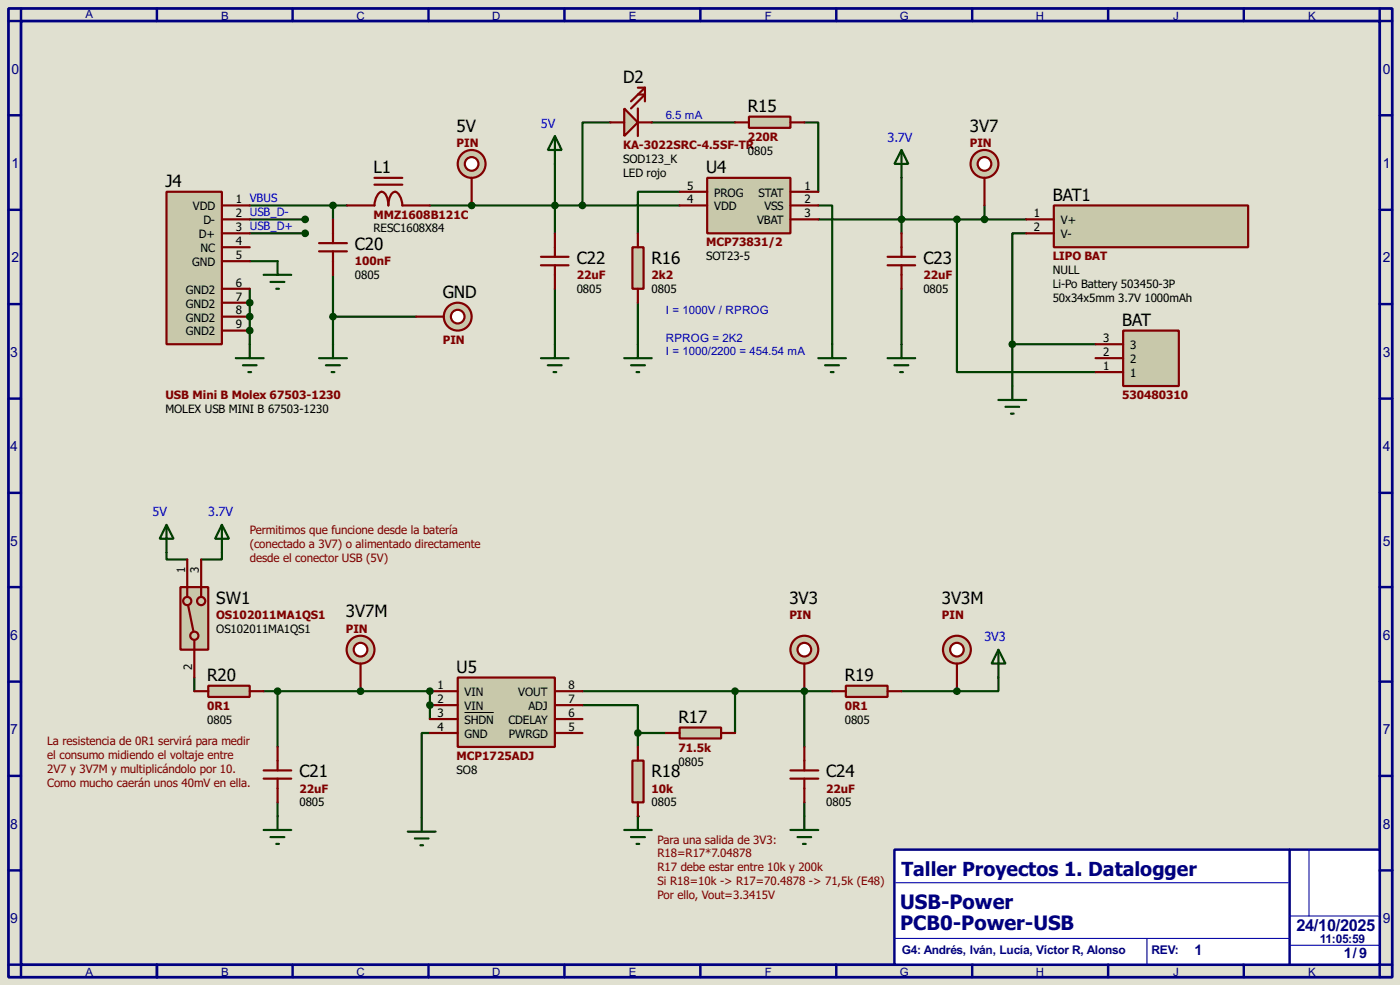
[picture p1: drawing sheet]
<svg xmlns="http://www.w3.org/2000/svg" width="256mm" height="180mm" viewBox="0 0 256 180" stroke-linecap="round" stroke-linejoin="round" font-family="sans-serif">
<path d="M0 0h256.5v180.3h-256.5z" fill="#e0e0d0"/>
<path d="M1.6 1.6h253.5v177.3h-253.5zM3.9 3.9h248.9v172.7h-248.9z" fill="none" stroke="#000080" stroke-width=".5"/>
<path d="M3.9 1.6v2.3h-2.3M28.8 1.6v2.3" fill="none" stroke="#000080" stroke-width=".45"/>
<path d="M163.9 155.5h88.9v21.1h-88.9z" fill="#fff" stroke="#000080" stroke-width=".45"/>
<g fill="none" stroke="#000080" stroke-width=".45">
<path d="M53.6 1.6v2.3M78.5 1.6v2.3M103.4 1.6v2.3M128.3 1.6v2.3M153.2 1.6v2.3M178.1 1.6v2.3M203 1.6v2.3M227.9 1.6v2.3M252.8 1.6v2.3h2.3M1.6 21.1h2.3M1.6 38.4h2.3M252.8 21.1h2.3"/>
<path d="M252.8 38.4h2.3M1.6 55.7h2.3M252.8 55.7h2.3M1.6 73h2.3M252.8 73h2.3M1.6 90.2h2.3M252.8 90.2h2.3M1.6 107.5h2.3M252.8 107.5h2.3M1.6 124.8h2.3M252.8 124.8h2.3M1.6 142h2.3"/>
<path d="M1.6 159.3h2.3M236.3 155.5v21.1M252.8 142h2.3M252.8 159.3h2.3M1.6 176.6h2.3v2.3M28.8 176.6v2.3M53.6 176.6v2.3M78.5 176.6v2.3M103.4 176.6v2.3M128.3 176.6v2.3M153.2 176.6v2.3M178.1 176.6v2.3"/>
<path d="M203 176.6v2.3M227.9 176.6v2.3M255.1 176.6h-2.3v2.3"/>
</g>
<path d="M239.8 155.5v12.2M163.9 171.8h72.4M164.1 161.6h71.9M210.1 171.8v4.8M236.3 167.7h16.2M236.3 173h16.5" fill="none" stroke="#0000c0" stroke-width=".2"/>
<path d="M45.8 37.6h17.8M61 37.6v2.6M78.8 37.6h7.6M45.8 47.8h5.1M61 50.3v12.7M61 58h15.3" fill="none" stroke="#004000" stroke-width=".4"/>
<circle cx="86.4" cy="37.6" r=".2" fill="#004000"/>
<g fill="none" stroke="#004000" stroke-width=".4">
<path d="M86.4 37.6h38.1M101.7 30v7.6M111.8 22.4h-5.1v15.2M119.4 22.4h15.3M147.4 22.4h2.5v12.7M149.9 37.6h2.6v25.4M165.2 32.6v7.6M180.4 37.6v2.6M149.9 40.2h38.1M175.3 40.2v27.9h25.4M188 42.7h-2.5v20.3M185.5 63v7.7"/>
<path d="M185.5 63h15.2M30.5 101.1v1.3h3.8M40.7 101.1v1.3h-3.8"/>
</g>
<circle cx="78.8" cy="126.5" r=".2" fill="#004000"/>
<path d="M78.8 126.5v2.6" fill="none" stroke="#004000" stroke-width=".4"/>
<circle cx="78.8" cy="129.1" r=".2" fill="#004000"/>
<path d="M78.8 129.1v2.5" fill="none" stroke="#004000" stroke-width=".4"/>
<circle cx="147.4" cy="126.5" r=".2" fill="#004000"/>
<path d="M35.6 124v2.5M106.7 126.5h45.8M134.7 126.5v7.7M165.2 126.5h10.1" fill="none" stroke="#004000" stroke-width=".4"/>
<circle cx="175.3" cy="126.5" r=".2" fill="#004000"/>
<path d="M182.9 124v2.5h-7.6" fill="none" stroke="#004000" stroke-width=".4"/>
<circle cx="116.9" cy="149.4" r=".2" fill="#004000"/>
<path d="M45.8 40.2h10.1M45.8 42.7h10.1M45.8 52.9v2.5M165.2 40.2v2.5M165.2 52.9v10.1M78.8 134.2h-1.5v15.5M147.4 126.5v10.2M50.9 146.9v2.5M147.4 146.9v2.5" fill="none" stroke="#004000" stroke-width=".4"/>
<circle cx="45.8" cy="55.4" r=".2" fill="#004000"/>
<path d="M45.8 55.4v2.6" fill="none" stroke="#004000" stroke-width=".4"/>
<circle cx="45.8" cy="58" r=".2" fill="#004000"/>
<path d="M45.8 60.5v2.5" fill="none" stroke="#004000" stroke-width=".4"/>
<circle cx="45.8" cy="60.5" r=".2" fill="#004000"/>
<path d="M45.8 58v2.5M66.1 126.5h12.7M106.7 129.1h10.2v5.1M116.9 134.2v2.5M116.9 134.2h5.1" fill="none" stroke="#004000" stroke-width=".4"/>
<circle cx="66.1" cy="126.5" r=".2" fill="#004000"/>
<path d="M101.7 37.6v5.1M124.5 35.1h-7.6v7.6M101.7 52.9v10.1M116.9 55.4v7.6M48.3 126.5h17.8M50.9 126.5v10.2" fill="none" stroke="#004000" stroke-width=".4"/>
<path d="M30.5 35.1h10.2v27.9h-10.2z" fill="#c8c8aa" stroke="#800000" stroke-width=".4"/>
<g fill="none" stroke="#800000" stroke-width=".4">
<path d="M40.7 37.6h5.1M63.6 37.6h5a2.58 2.58 0 0 1 1.3-2.5 2.27 2.27 0 0 1 1.3 2.5 2.27 2.27 0 0 1 1.2-2.5 2.58 2.58 0 0 1 1.3 2.5h5.1M68.6 33.8h5.1M68.6 32.6h5.1M40.7 40.2h5.1M40.7 42.7h5.1M40.7 45.3h5.1M40.7 47.8h5.1M40.7 52.9h5.1M40.7 55.4h5.1M40.7 58h5.1M58.5 46h5.1"/>
<path d="M58.5 44.5h5.1M61 40.2v4.3M61 46v4.3M40.7 60.5h5.1"/>
</g>
<circle cx="61" cy="37.6" r=".5" fill="#004000" stroke="#004000" stroke-width=".4"/>
<circle cx="83.8" cy="58" r="2.55" fill="#c8c8aa" stroke="#800000" stroke-width=".4"/>
<circle cx="83.8" cy="58" r="1.25" fill="#feffff" stroke="#800000" stroke-width=".4"/>
<path d="M76.3 58h5" fill="none" stroke="#800000" stroke-width=".4"/>
<path d="M48.3 50.3h5.1M49.6 51.6h2.5M50.6 52.9h.5M50.9 47.8v2.5M43.2 65.6h5.1M44.5 66.9h2.5M45.5 68.1h.5M45.8 63v2.6M58.5 65.6h5.1M59.7 66.9h2.6M60.8 68.1h.5M61 63v2.6" fill="none" stroke="#004000" stroke-width=".4"/>
<circle cx="61" cy="58" r=".5" fill="#004000" stroke="#004000" stroke-width=".4"/>
<circle cx="86.4" cy="30" r="2.55" fill="#c8c8aa" stroke="#800000" stroke-width=".4"/>
<circle cx="86.4" cy="30" r="1.25" fill="#feffff" stroke="#800000" stroke-width=".4"/>
<path d="M86.4 32.6v5" fill="none" stroke="#800000" stroke-width=".4"/>
<path d="M101.7 24.9l1.2 2.6h-2.5zM101.7 24.9v5.1M99.1 65.6h5.1M100.4 66.9h2.5M101.4 68.1h.5M101.7 63v2.6" fill="none" stroke="#004000" stroke-width=".4"/>
<g fill="#004000" stroke="#004000" stroke-width=".4">
<circle cx="86.4" cy="37.6" r=".5"/>
<circle cx="101.6" cy="37.6" r=".5"/>
</g>
<path d="M129.6 32.6h15.2v10.1h-15.2z" fill="#c8c8aa" stroke="#800000" stroke-width=".4"/>
<path d="M124.5 35.1h5.1M124.5 37.6h5.1M144.8 35.1h5.1M144.8 37.6h5.1M144.8 40.2h5.1" fill="none" stroke="#800000" stroke-width=".4"/>
<path d="M114.4 19.9l2.5 2.5-2.5 2.5z" fill="#c8c8aa" stroke="#800000" stroke-width=".4"/>
<path d="M116.9 19.9v5M116.9 17.3h1.3l-2.6 2.6M116.9 16.1h1.3M118.2 16.1l-2.6 2.5M118.2 16.1v2.5M111.8 22.4h2.6M116.9 22.4h2.5" fill="none" stroke="#800000" stroke-width=".4"/>
<circle cx="106.7" cy="37.6" r=".5" fill="#004000" stroke="#004000" stroke-width=".4"/>
<path d="M137.2 21.4h7.6v2h-7.6z" fill="#c8c8aa" stroke="#800000" stroke-width=".4"/>
<path d="M134.7 22.4h2.5M144.8 22.4h2.6" fill="none" stroke="#800000" stroke-width=".4"/>
<g fill="none" stroke="#004000" stroke-width=".4">
<path d="M165.2 27.5l1.2 2.5h-2.5zM165.2 27.5v5.1M114.4 65.6h5M115.6 66.9h2.6M116.6 68.1h.5M116.9 63v2.6M149.9 65.6h5.1M151.2 66.9h2.5M152.2 68.1h.5M152.5 63v2.6M162.6 65.6h5.1M163.9 66.9h2.5"/>
<path d="M164.9 68.1h.5M165.2 63v2.6"/>
</g>
<circle cx="165.1" cy="40.2" r=".5" fill="#004000" stroke="#004000" stroke-width=".4"/>
<path d="M193.1 37.6h35.6v7.7h-35.6z" fill="#c8c8aa" stroke="#800000" stroke-width=".4"/>
<path d="M188 40.2h5.1M188 42.7h5.1" fill="none" stroke="#800000" stroke-width=".4"/>
<circle cx="180.3" cy="30" r="2.55" fill="#c8c8aa" stroke="#800000" stroke-width=".4"/>
<circle cx="180.3" cy="30" r="1.25" fill="#feffff" stroke="#800000" stroke-width=".4"/>
<path d="M180.4 32.6v5" fill="none" stroke="#800000" stroke-width=".4"/>
<path d="M205.8 60.5h10.2v10.2h-10.2z" fill-rule="evenodd" fill="#c8c8aa" stroke="#800000" stroke-width=".4"/>
<path d="M200.7 68.1h5.1M200.7 65.6h5.1M200.7 63h5.1" fill="none" stroke="#800000" stroke-width=".4"/>
<g fill="#004000" stroke="#004000" stroke-width=".4">
<circle cx="175.3" cy="40.2" r=".5"/>
<circle cx="185.4" cy="63" r=".5"/>
<circle cx="180.3" cy="40.2" r=".5"/>
</g>
<path d="M182.9 73.2h5.1M184.2 74.5h2.5M185.2 75.7h.5M185.5 70.7v2.5M30.5 96.1l1.3 2.5h-2.5zM30.5 96.1v5M40.7 96.1l1.3 2.5h-2.6zM40.7 96.1v5" fill="none" stroke="#004000" stroke-width=".4"/>
<path d="M33.1 107.5h5.1v11.4h-5.1z" fill="#c8c8aa" stroke="#800000" stroke-width=".4"/>
<path d="M34.3 107.5v2.5l1.3 6.4v2.5M36.9 107.5v2.5" fill="none" stroke="#800000" stroke-width=".4"/>
<g fill="#c8c8aa" stroke="#800000" stroke-width=".4">
<circle cx="35.6" cy="116.4" r=".75"/>
<circle cx="34.3" cy="110" r=".75"/>
<circle cx="36.8" cy="110" r=".75"/>
</g>
<path d="M34.3 102.4v5.1M35.6 118.9v5.1M36.9 102.4v5.1" fill="none" stroke="#800000" stroke-width=".4"/>
<circle cx="66" cy="118.9" r="2.55" fill="#c8c8aa" stroke="#800000" stroke-width=".4"/>
<circle cx="66" cy="118.9" r="1.25" fill="#feffff" stroke="#800000" stroke-width=".4"/>
<path d="M66.1 121.5v5" fill="none" stroke="#800000" stroke-width=".4"/>
<path d="M83.9 124h17.8v12.7h-17.8z" fill="#c8c8aa" stroke="#800000" stroke-width=".4"/>
<path d="M78.8 126.5h5.1M78.8 129.1h5.1M78.8 131.6h5.1M78.8 134.2h5.1M101.7 126.5h5M101.7 129.1h5M101.7 131.6h5M101.7 134.2h5" fill="none" stroke="#800000" stroke-width=".4"/>
<path d="M85.1 130.4h5.4" fill="none" stroke="#000" stroke-width=".18"/>
<g fill="#004000" stroke="#004000" stroke-width=".4">
<circle cx="78.7" cy="126.5" r=".5"/>
<circle cx="78.7" cy="129.1" r=".5"/>
</g>
<path d="M124.5 133.2h7.6v2h-7.6z" fill="#c8c8aa" stroke="#800000" stroke-width=".4"/>
<path d="M122 134.2h2.5M132.1 134.2h2.6" fill="none" stroke="#800000" stroke-width=".4"/>
<circle cx="147.3" cy="118.9" r="2.55" fill="#c8c8aa" stroke="#800000" stroke-width=".4"/>
<circle cx="147.3" cy="118.9" r="1.25" fill="#feffff" stroke="#800000" stroke-width=".4"/>
<path d="M147.4 121.5v5" fill="none" stroke="#800000" stroke-width=".4"/>
<g fill="#004000" stroke="#004000" stroke-width=".4">
<circle cx="147.3" cy="126.5" r=".5"/>
<circle cx="134.6" cy="126.5" r=".5"/>
</g>
<path d="M38.2 125.5h7.6v2.1h-7.6z" fill="#c8c8aa" stroke="#800000" stroke-width=".4"/>
<path d="M35.6 126.5h2.6M45.8 126.5h2.5" fill="none" stroke="#800000" stroke-width=".4"/>
<path d="M155 125.5h7.6v2.1h-7.6z" fill="#c8c8aa" stroke="#800000" stroke-width=".4"/>
<path d="M152.5 126.5h2.5M162.6 126.5h2.6" fill="none" stroke="#800000" stroke-width=".4"/>
<circle cx="175.3" cy="118.9" r="2.55" fill="#c8c8aa" stroke="#800000" stroke-width=".4"/>
<circle cx="175.3" cy="118.9" r="1.25" fill="#feffff" stroke="#800000" stroke-width=".4"/>
<path d="M175.3 121.5v5" fill="none" stroke="#800000" stroke-width=".4"/>
<path d="M182.9 118.9l1.3 2.6h-2.5zM182.9 118.9v5.1M114.4 151.9h5M115.6 153.2h2.6M116.6 154.5h.5M116.9 149.4v2.5" fill="none" stroke="#004000" stroke-width=".4"/>
<circle cx="175.3" cy="126.5" r=".5" fill="#004000" stroke="#004000" stroke-width=".4"/>
<path d="M115.9 139.2h2v7.7h-2z" fill="#c8c8aa" stroke="#800000" stroke-width=".4"/>
<g fill="none" stroke="#800000" stroke-width=".4">
<path d="M99.1 48.6h5.1M99.1 47h5.1M101.7 42.7v4.3M101.7 48.6v4.3M162.6 48.6h5.1M162.6 47h5.1M165.2 42.7v4.3M165.2 48.6v4.3M50.9 136.7v4.3M116.9 136.7v2.5M147.4 136.7v4.3M48.3 142.5h5.1"/>
<path d="M48.3 141h5.1M50.9 142.5v4.4M116.9 146.9v2.5M144.8 142.5h5.1M144.8 141h5.1M147.4 142.5v4.4"/>
</g>
<path d="M48.3 151.9h5.1M49.6 153.2h2.5M50.6 154.5h.5M50.9 149.4v2.5M74.7 152.2h5.1M76 153.5h2.5M77 154.7h.5M77.3 149.7v2.5M144.8 151.9h5.1M146.1 153.2h2.5M147.1 154.5h.5M147.4 149.4v2.5" fill="none" stroke="#004000" stroke-width=".4"/>
<g fill="#004000" stroke="#004000" stroke-width=".4">
<circle cx="55.9" cy="40.2" r=".5"/>
<circle cx="55.9" cy="42.7" r=".5"/>
<circle cx="45.7" cy="55.4" r=".5"/>
<circle cx="45.7" cy="58" r=".5"/>
<circle cx="45.7" cy="60.5" r=".5"/>
<circle cx="116.8" cy="134.2" r=".5"/>
<circle cx="66" cy="126.5" r=".5"/>
<circle cx="50.8" cy="126.5" r=".5"/>
</g>
<path d="M115.9 45.3h2v7.6h-2z" fill="#c8c8aa" stroke="#800000" stroke-width=".4"/>
<path d="M116.9 42.7v2.6M116.9 52.9v2.5" fill="none" stroke="#800000" stroke-width=".4"/>
<g font-size="4.4" fill="#000080">
<text x="164.9" y="166.5">USB-Power</text>
<text x="164.9" y="170.3">PCB0-Power-USB</text>
</g>
<text font-size="4.3" fill="#000080" x="165.2" y="160.3">Taller Proyectos 1. Datalogger</text>
<g font-size="3.8">
<text x="114.2" y="15.2">D2</text>
<text x="137" y="20.6">R15</text>
<text x="83.7" y="24.1">5V</text>
<text x="177.7" y="24.1">3V7</text>
<text x="30.3" y="34.3">J4</text>
<text x="68.4" y="31.8">L1</text>
<text x="129.4" y="31.8">U4</text>
<text x="192.9" y="36.8">BAT1</text>
<text x="65" y="45.7">C20</text>
<text x="105.7" y="48.3">C22</text>
<text x="119.4" y="48.3">R16</text>
<text x="169.2" y="48.3">C23</text>
<text x="81.1" y="54.6">GND</text>
<text x="205.6" y="59.7">BAT</text>
<text x="39.6" y="110.5">SW1</text>
<text x="63.4" y="113">3V7M</text>
<text x="144.6" y="110.5">3V3</text>
<text x="172.6" y="110.5">3V3M</text>
<text x="38" y="124.7">R20</text>
<text x="83.7" y="123.2">U5</text>
<text x="154.8" y="124.7">R19</text>
<text x="124.3" y="132.3">R17</text>
<text x="54.9" y="142.2">C21</text>
<text x="119.4" y="142.2">R18</text>
<text x="151.4" y="142.2">C24</text>
</g>
<text font-size="3.4" fill="#000080" x="237.5" y="170.3">24/10/2025</text>
<g font-size="3" fill="#000080">
<text x="218.8" y="174.8">1</text>
<text x="246.2" y="175.3">1/9</text>
</g>
<g font-size="2.9" fill="#000080">
<text x="2.1" y="13.5">0</text>
<text x="253.4" y="13.5">0</text>
<text x="2.1" y="30.7">1</text>
<text x="253.4" y="30.7">1</text>
<text x="2.1" y="48">2</text>
<text x="253.4" y="48">2</text>
<text x="1.9" y="65.3">3</text>
<text x="253.4" y="65.3">3</text>
<text x="1.9" y="82.5">4</text>
<text x="253.4" y="82.5">4</text>
<text x="1.9" y="99.9">5</text>
<text x="253.4" y="99.9">5</text>
<text x="1.9" y="117.1">6</text>
<text x="253.4" y="117.1">6</text>
<text x="1.9" y="134.4">7</text>
<text x="253.4" y="134.4">7</text>
<text x="1.9" y="151.7">8</text>
<text x="253.4" y="151.7">8</text>
<text x="1.9" y="168.9">9</text>
<text x="253.4" y="168.9">9</text>
</g>
<g font-size="2.8" fill="#00f">
<text x="99.1" y="23.4">5V</text>
<text x="162.6" y="25.9">3.7V</text>
<text x="28" y="94.5">5V</text>
<text x="38.2" y="94.5">3.7V</text>
<text x="180.4" y="117.4">3V3</text>
</g>
<g font-size="2.6" fill="#800000">
<text x="83.7" y="26.9">PIN</text>
<text x="114.2" y="27.3">KA-3022SRC-4.5SF-TR</text>
<text x="137" y="25.8">220R</text>
<text x="177.7" y="26.9">PIN</text>
<text x="68.4" y="40">MMZ1608B121C</text>
<text x="129.4" y="45.1">MCP73831/2</text>
<text x="192.9" y="47.6">LIPO BAT</text>
<text x="65" y="48.5">100nF</text>
<text x="105.7" y="51.1">22uF</text>
<text x="119.4" y="51.1">2k2</text>
<text x="169.2" y="51.1">22uF</text>
<text x="81.1" y="62.9">PIN</text>
<text x="30.3" y="73">USB Mini B Molex 67503-1230</text>
<text x="205.6" y="73">530480310</text>
<text x="45.8" y="97.8">Permitimos que funcione desde la batería</text>
<text x="45.8" y="100.3">(conectado a 3V7) o alimentado directamente</text>
<text x="45.8" y="102.8">desde el conector USB (5V)</text>
<text x="39.6" y="113.3">OS102011MA1QS1</text>
<text x="144.6" y="113.3">PIN</text>
<text x="172.6" y="113.3">PIN</text>
<text x="63.4" y="115.8">PIN</text>
<text x="38" y="130">0R1</text>
<text x="154.8" y="130">0R1</text>
<text x="8.7" y="136.4">La resistencia de 0R1 servirá para medir</text>
<text x="124.3" y="137.6">71.5k</text>
<text x="8.7" y="138.9">el consumo midiendo el voltaje entre</text>
<text x="8.7" y="141.4">2V7 y 3V7M y multiplicándolo por 10.</text>
<text x="8.7" y="144">Como mucho caerán unos 40mV en ella.</text>
<text x="83.7" y="139.1">MCP1725ADJ</text>
<text x="54.9" y="145.1">22uF</text>
<text x="119.4" y="145.1">10k</text>
<text x="151.4" y="145.1">22uF</text>
<text x="120.5" y="154.4">Para una salida de 3V3:</text>
<text x="120.5" y="156.9">R18=R17*7.04878</text>
<text x="120.5" y="159.5">R17 debe estar entre 10k y 200k</text>
<text x="120.5" y="162">Si R18=10k -&gt; R17=70.4878 -&gt; 71,5k (E48)</text>
<text x="120.5" y="164.6">Por ello, Vout=3.3415V</text>
</g>
<g font-size="2.6">
<text x="114.2" y="29.8">SOD123_K</text>
<text x="137" y="28.4">0805</text>
<text x="114.2" y="32.4">LED rojo</text>
<text x="125.9" y="34.7">5</text>
<text x="130.9" y="36">PROG</text>
<text x="139" y="36">STAT</text>
<text x="147.4" y="34.7">1</text>
<text x="35.4" y="38.5">VDD</text>
<text x="37.3" y="41.1">D-</text>
<text x="43.2" y="37.2">1 VBUS</text>
<text x="43.2" y="39.8">2 USB_D-</text>
<text x="125.9" y="37.2">4</text>
<text x="130.9" y="38.5">VDD</text>
<text x="138.7" y="41.1">VBAT</text>
<text x="140.1" y="38.5">VSS</text>
<text x="147.4" y="37.2">2</text>
<text x="147.4" y="39.8">3</text>
<text x="189.4" y="39.8">1</text>
<text x="194.4" y="41.1">V+</text>
<text x="36.5" y="43.6">D+</text>
<text x="36.8" y="46.2">NC</text>
<text x="43.2" y="42.3">3 USB_D+</text>
<text x="43.2" y="44.8">4</text>
<text x="43.2" y="47.4">5</text>
<text x="68.4" y="42.6">RESC1608X84</text>
<text x="129.4" y="47.6">SOT23-5</text>
<text x="189.4" y="42.3">2</text>
<text x="194.4" y="43.6">V-</text>
<text x="34.1" y="53.8">GND2</text>
<text x="35.2" y="48.7">GND</text>
<text x="43.2" y="52.5">6</text>
<text x="65" y="51.1">0805</text>
<text x="105.7" y="53.6">0805</text>
<text x="119.4" y="53.6">0805</text>
<text x="169.2" y="53.6">0805</text>
<text x="192.9" y="50.2">NULL</text>
<text x="192.9" y="52.8">Li-Po Battery 503450-3P</text>
<text x="34.1" y="56.3">GND2</text>
<text x="34.1" y="58.9">GND2</text>
<text x="43.2" y="55">7</text>
<text x="43.2" y="57.5">8</text>
<text x="192.9" y="55.3">50x34x5mm 3.7V 1000mAh</text>
<text x="34.1" y="61.4">GND2</text>
<text x="43.2" y="60.1">9</text>
<text x="202.1" y="65.2">2</text>
<text x="202.1" y="62.6">3</text>
<text x="207.1" y="63.9">3</text>
<text x="202.1" y="67.7">1</text>
<text x="207.1" y="69">1</text>
<text x="207.1" y="66.5">2</text>
<text x="30.3" y="75.6">MOLEX USB MINI B 67503-1230</text>
<text x="33.9" y="105" transform="rotate(-90 33.9 105)">1</text>
<text x="36.4" y="105" transform="rotate(-90 36.4 105)">3</text>
<text x="39.6" y="115.8">OS102011MA1QS1</text>
<text x="35.2" y="122.6" transform="rotate(-90 35.2 122.6)">2</text>
<text x="80.2" y="126.1">1</text>
<text x="80.2" y="128.7">2</text>
<text x="80.2" y="131.2">3</text>
<text x="85.1" y="127.4">VIN</text>
<text x="85.1" y="130">VIN</text>
<text x="95" y="127.4">VOUT</text>
<text x="96.8" y="130">ADJ</text>
<text x="104.2" y="131.2">6</text>
<text x="104.2" y="128.7">7</text>
<text x="104.2" y="126.1">8</text>
<text x="38" y="132.5">0805</text>
<text x="80.2" y="133.8">4</text>
<text x="85.1" y="132.5">SHDN</text>
<text x="85.1" y="135.1">GND</text>
<text x="93.2" y="132.5">CDELAY</text>
<text x="93.2" y="135.1">PWRGD</text>
<text x="104.2" y="133.8">5</text>
<text x="154.8" y="132.5">0805</text>
<text x="83.7" y="141.7">SO8</text>
<text x="124.3" y="140.1">0805</text>
<text x="54.9" y="147.6">0805</text>
<text x="119.4" y="147.6">0805</text>
<text x="151.4" y="147.6">0805</text>
</g>
<g font-size="2.5" fill="#000080">
<text x="241.8" y="172.6">11:05:59</text>
<text x="165.2" y="174.6">G4: Andrés, Iván, Lucía, Víctor R, Alonso</text>
<text x="210.9" y="174.6">REV:</text>
</g>
<g font-size="2.4" fill="#000080">
<text x="15.6" y="3.4">A</text>
<text x="40.5" y="3.6">B</text>
<text x="65.3" y="3.6">C</text>
<text x="90.2" y="3.6">D</text>
<text x="115.2" y="3.6">E</text>
<text x="140.1" y="3.6">F</text>
<text x="164.8" y="3.6">G</text>
<text x="189.8" y="3.6">H</text>
<text x="214.9" y="3.6">J</text>
<text x="239.6" y="3.6">K</text>
<text x="15.6" y="178.7">A</text>
<text x="40.5" y="178.7">B</text>
<text x="65.3" y="178.7">C</text>
<text x="90.2" y="178.7">D</text>
<text x="115.2" y="178.7">E</text>
<text x="140.1" y="178.7">F</text>
<text x="164.8" y="178.7">G</text>
<text x="189.8" y="178.7">H</text>
<text x="214.9" y="178.7">J</text>
<text x="239.6" y="178.7">K</text>
</g>
<g font-size="2.4" fill="#0000c0">
<text x="122" y="21.9">6.5 mA</text>
<text x="122" y="57.4">I = 1000V / RPROG</text>
<text x="122" y="62.5">RPROG = 2K2</text>
<text x="122" y="65">I = 1000/2200 = 454.54 mA</text>
</g>
</svg>
